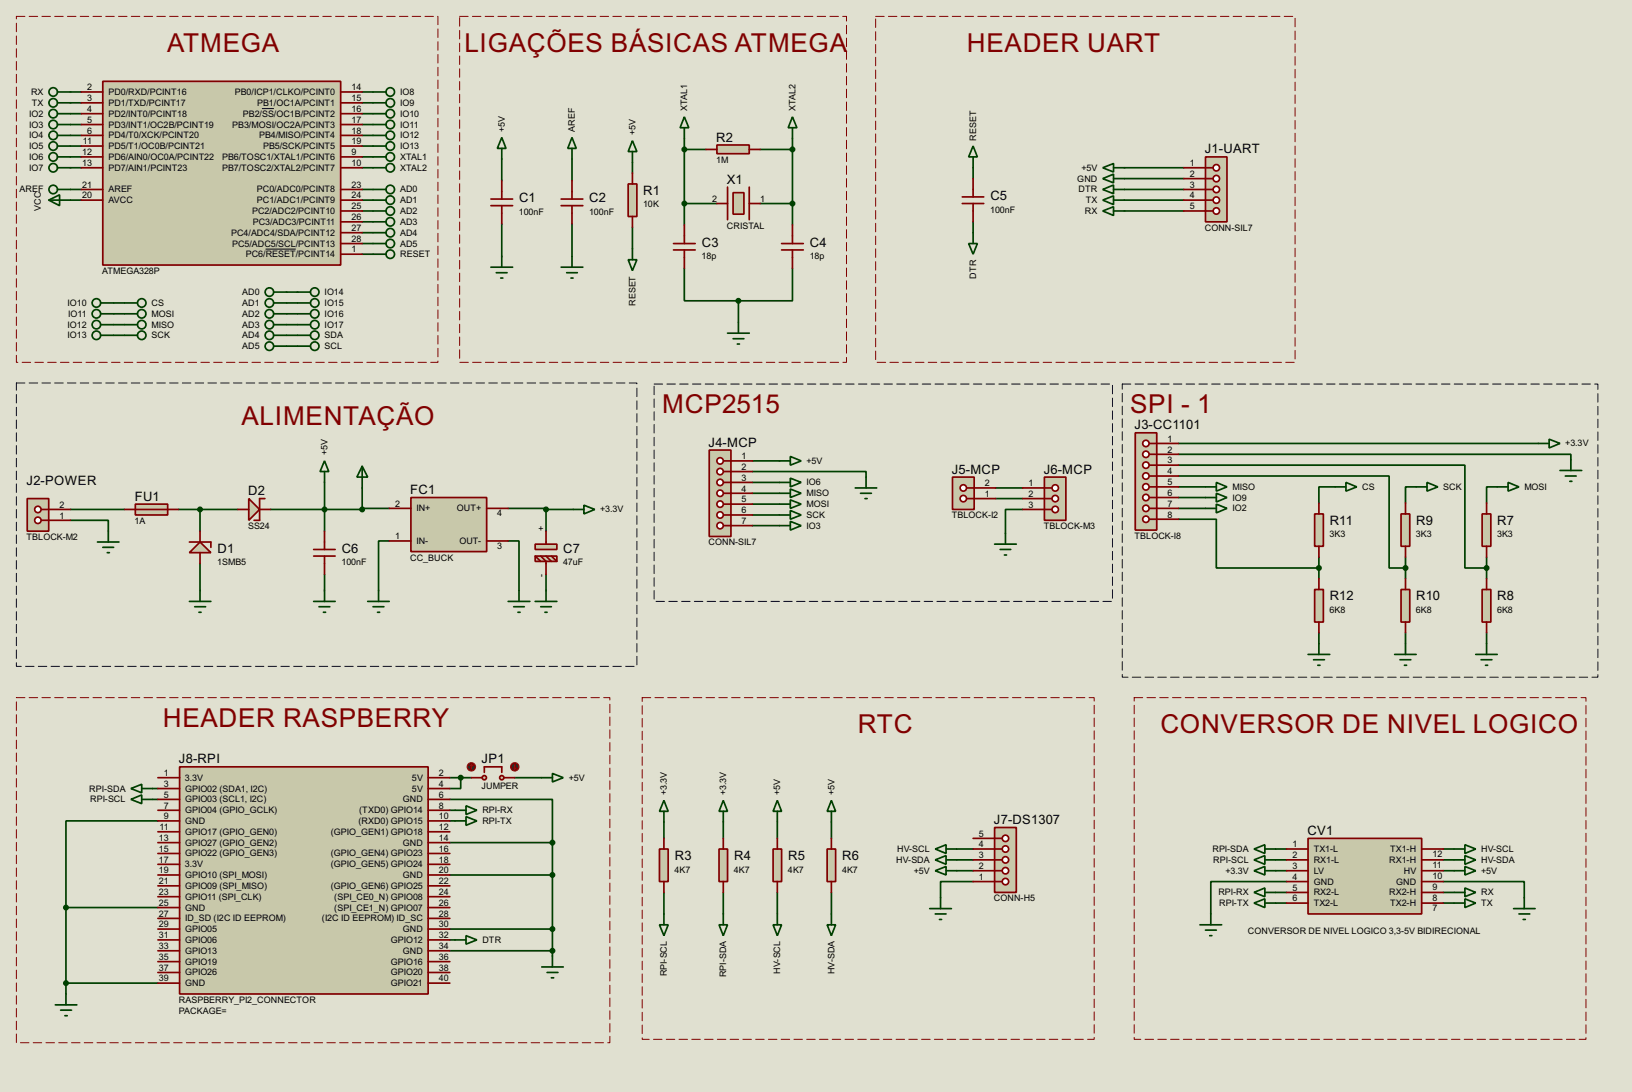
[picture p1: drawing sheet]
<svg xmlns="http://www.w3.org/2000/svg" width="383mm" height="256mm" viewBox="0 0 383 256" stroke-linecap="round" stroke-linejoin="round" font-family="sans-serif">
<path d="M0 0h383.5v256.5h-383.5z" fill="#e0e0d0"/>
<g fill="none" stroke="#004000" stroke-width=".4">
<path d="M16.6 39.4h2.5M16.6 36.9h2.5M16.6 34.3h2.5M16.6 31.8h2.5M16.6 29.3h2.5M16.6 26.7h2.5M16.6 21.6h2.5M16.6 24.2h2.5M85.1 39.4h2.6M85.1 36.9h2.6M85.1 34.3h2.6M85.1 31.8h2.6"/>
<path d="M85.1 29.3h2.6M85.1 26.7h2.6M85.1 21.6h2.6M85.1 24.2h2.6M117.9 37.4v5.1M134.4 37.4v5.1M148.6 38.2v2.5M160.8 32.6v20.3M160.8 35.1h5.1M178.6 35.1h7.6M186.2 32.6v20.3M228.7 39.4v2.6"/>
<path d="M264.2 39.4h14M16.6 47h2.5M16.6 44.5h2.5M85.1 47h2.6M85.1 49.6h2.6M85.1 44.5h2.6M85.1 52.1h2.6M85.1 54.7h2.6M85.1 57.2h2.6M85.1 59.7h2.6M117.9 52.6v7.7M134.4 52.6v7.7"/>
<path d="M148.6 53.4v5.1M160.8 47.8h7.7M178.6 47.8h7.6M228.7 52.1v2.6M264.2 42h14M264.2 47h14M264.2 49.6h14M264.2 44.5h14M26.7 71.2h2.6M26.7 73.7h2.6M26.7 76.3h2.6M26.7 78.8h2.6"/>
<path d="M67.4 71.2h2.5M67.4 73.7h2.5M67.4 76.3h2.5M67.4 78.8h2.5M67.4 68.6h2.5M160.8 63v7.7h12.7M173.5 70.7v5M186.2 63v7.7h-12.7M67.4 81.3h2.5M16.6 119.7h12.7M42 119.7h13.9M47 119.7v5.1"/>
<path d="M63.6 119.7h21.5M76.3 113.3v11.5M85.1 114.6v5.1M91.5 119.4h-6.1v.3h-.3M119.4 119.4h8.9v.3M128.3 119.7v5.1M128.3 119.7h6.4M176.8 110.8h26.7v1.3M176.8 108.3h6.4M176.8 113.3h6.4M176.8 115.9h6.4M176.8 118.4h6.4"/>
<path d="M234 114.6h6.3M234 117.1h6.3M240.3 119.7h-4v5.6M276.9 106.7h92.2v1.3M276.9 109.3h67.3v24.1h5.1M276.9 111.8h49.5v21.6h3.9M276.9 104.2h84.6M276.9 114.4h6.4M276.9 116.9h6.4M276.9 119.4h6.4M313.7 114.4h-3.8v3.8M332.8 114.4h-2.5v3.8"/>
<path d="M351.8 114.4h-2.5v3.8M16.6 122.2h8.9v2.6M47 132.4v6.3M76.3 134.9v3.8M91.5 127.1h-2.5v11.6M119.4 127.1h2.6v11.6M128.3 134.9v3.8M176.8 121h6.4M176.8 123.5h6.4M276.9 122h8.9v11.4h24.1M309.9 130.9v5M330.3 130.9v5"/>
<path d="M349.3 130.9v5M309.9 148.6v2.6M330.3 148.6v2.6M349.3 148.6v2.6M35.9 185.2h1.2M35.9 187.8h1.2M37.1 192.8h-21.6v20.4M105.7 187.8h24.1v10.1M105.7 182.7h5.1M105.7 197.9h24.1M105.7 190.3h1.3M105.7 192.8h1.3"/>
<path d="M108.3 182.7v2.5h-2.6M121 182.7h6.3M129.8 197.9v26.7M156 193.1v3.8M170 193.1v3.8M182.7 193.1v3.8M195.4 193.1v3.8M224.8 199.4h3.9M299.8 199.4h2.5M339.1 199.4h2.6M15.5 213.2v20.3M15.5 213.2h21.6"/>
<path d="M105.7 205.5h24.1M105.7 218.2h24.1M156 209.6v5.1M170 209.6v5.1M182.7 209.6v5.1M195.4 209.6v5.1M224.8 204.5h3.9M224.8 202h3.9M228.7 207.1h-7.7v3.8M299.8 204.5h2.5M299.8 202h2.5M299.8 212.1h2.5"/>
<path d="M299.8 209.6h2.5M302.3 207.1h-17.8v7.6M339.1 207.1h19.1v3.8M339.1 204.5h2.6M339.1 202h2.6M339.1 212.1h2.6M339.1 209.6h2.6M15.5 230.9h21.6M105.7 223.3h24.1M105.7 220.8h1.3"/>
</g>
<path d="M42.2 180.1h58.4v53.4h-58.4z" fill="#c8c8aa" stroke="#800000" stroke-width=".4"/>
<g fill="none" stroke="#800000" stroke-width=".4">
<path d="M37.1 182.7h5.1M37.1 185.2h5.1M37.1 187.8h5.1M37.1 190.3h5.1M37.1 192.8h5.1M37.1 195.4h5.1M37.1 197.9h5.1M100.6 182.7h5.1M100.6 185.2h5.1M100.6 187.8h5.1M100.6 190.3h5.1M100.6 192.8h5.1"/>
<path d="M100.6 195.4h5.1M100.6 197.9h5.1M37.1 200.5h5.1M37.1 203h5.1M37.1 205.5h5.1M37.1 208.1h5.1M37.1 210.6h5.1M37.1 213.2h5.1M37.1 215.7h5.1M37.1 218.2h5.1M100.6 200.5h5.1M100.6 203h5.1"/>
<path d="M100.6 205.5h5.1M100.6 208.1h5.1M100.6 210.6h5.1M100.6 213.2h5.1M100.6 215.7h5.1M100.6 218.2h5.1M37.1 220.8h5.1M37.1 223.3h5.1M37.1 225.9h5.1M37.1 228.4h5.1M37.1 230.9h5.1M100.6 220.8h5.1"/>
<path d="M100.6 223.3h5.1M100.6 225.9h5.1M100.6 228.4h5.1M100.6 230.9h5.1"/>
</g>
<path d="M263.7 90.2h111.8v68.9h-111.8z" fill="none" stroke="#e0e0d0" stroke-width=".23"/>
<path d="M263.7 90.2h111.8v68.9h-111.8z" fill="none" stroke="#000040" stroke-width=".23" stroke-dasharray="2 1"/>
<path d="M266.8 101.7h5v22.8h-5z" fill="#c8c8aa" stroke="#800000" stroke-width=".4"/>
<path d="M270.1 104.2h1.7" fill="none" stroke="#800000" stroke-width=".4"/>
<circle cx="269.2" cy="104.2" r=".75" fill="#feffff" stroke="#800000" stroke-width=".4"/>
<path d="M270.1 106.7h1.7" fill="none" stroke="#800000" stroke-width=".4"/>
<circle cx="269.2" cy="106.7" r=".75" fill="#feffff" stroke="#800000" stroke-width=".4"/>
<path d="M270.1 109.3h1.7" fill="none" stroke="#800000" stroke-width=".4"/>
<circle cx="269.2" cy="109.3" r=".75" fill="#feffff" stroke="#800000" stroke-width=".4"/>
<path d="M270.1 111.8h1.7" fill="none" stroke="#800000" stroke-width=".4"/>
<circle cx="269.2" cy="111.8" r=".75" fill="#feffff" stroke="#800000" stroke-width=".4"/>
<path d="M270.1 114.4h1.7" fill="none" stroke="#800000" stroke-width=".4"/>
<circle cx="269.2" cy="114.4" r=".75" fill="#feffff" stroke="#800000" stroke-width=".4"/>
<path d="M270.1 116.9h1.7" fill="none" stroke="#800000" stroke-width=".4"/>
<circle cx="269.2" cy="116.9" r=".75" fill="#feffff" stroke="#800000" stroke-width=".4"/>
<path d="M270.1 119.4h1.7" fill="none" stroke="#800000" stroke-width=".4"/>
<circle cx="269.2" cy="119.4" r=".75" fill="#feffff" stroke="#800000" stroke-width=".4"/>
<path d="M270.1 122h1.7" fill="none" stroke="#800000" stroke-width=".4"/>
<circle cx="269.2" cy="122" r=".75" fill="#feffff" stroke="#800000" stroke-width=".4"/>
<path d="M271.8 104.2h5.1M271.8 106.7h5.1M271.8 109.3h5.1M271.8 111.8h5.1M271.8 114.4h5.1M271.8 116.9h5.1M271.8 119.4h5.1M271.8 122h5.1" fill="none" stroke="#800000" stroke-width=".4"/>
<g fill="none" stroke="#004000" stroke-width=".4">
<path d="M283.3 114.4h2.5M283.3 116.9h2.5M283.3 119.4h2.5M285.8 113.3l2.5 1.1-2.5 1zM285.8 115.9l2.5 1-2.5 1zM285.8 118.4l2.5 1-2.5 1.1zM313.7 114.4h2.6M316.3 113.3l2.5 1.1-2.5 1zM332.8 114.4h2.5M335.3 113.3l2.6 1.1-2.6 1zM351.8 114.4h2.6M354.4 113.3l2.5 1.1-2.5 1z"/>
<path d="M361.5 104.2h2.5M364 103.2l2.6 1-2.6 1zM366.6 110.5h5.1M367.8 111.8h2.6M368.9 113.1h.5M369.1 108v2.5"/>
</g>
<path d="M205.8 3.9h98.5v81.2h-98.5z" fill="none" stroke="#e0e0d0" stroke-width=".23"/>
<path d="M205.8 3.9h98.5v81.2h-98.5z" fill="none" stroke="#800000" stroke-width=".23" stroke-dasharray="2 1"/>
<path d="M283.3 36.9h5v15.2h-5z" fill="#c8c8aa" stroke="#800000" stroke-width=".4"/>
<path d="M283.3 39.4h1.7" fill="none" stroke="#800000" stroke-width=".4"/>
<circle cx="285.8" cy="39.4" r=".75" fill="#feffff" stroke="#800000" stroke-width=".4"/>
<path d="M283.3 42h1.7" fill="none" stroke="#800000" stroke-width=".4"/>
<circle cx="285.8" cy="42" r=".75" fill="#feffff" stroke="#800000" stroke-width=".4"/>
<path d="M283.3 44.5h1.7" fill="none" stroke="#800000" stroke-width=".4"/>
<circle cx="285.8" cy="44.5" r=".75" fill="#feffff" stroke="#800000" stroke-width=".4"/>
<path d="M283.3 47h1.7" fill="none" stroke="#800000" stroke-width=".4"/>
<circle cx="285.8" cy="47" r=".75" fill="#feffff" stroke="#800000" stroke-width=".4"/>
<path d="M283.3 49.6h1.7" fill="none" stroke="#800000" stroke-width=".4"/>
<circle cx="285.8" cy="49.6" r=".75" fill="#feffff" stroke="#800000" stroke-width=".4"/>
<path d="M278.2 39.4h5.1M226.1 47.8h5.1M226.1 46.3h5.1M228.7 42v4.3M228.7 47.8v4.3M278.2 42h5.1M278.2 44.5h5.1M278.2 47h5.1M278.2 49.6h5.1" fill="none" stroke="#800000" stroke-width=".4"/>
<path d="M228.7 34.3l1 2.6h-2.1zM228.7 36.9v2.5M259.1 39.4l2.6-1v2zM261.7 39.4h2.5M259.1 42l2.6-1.1v2.1zM259.1 47l2.6-1v2.1zM259.1 49.6l2.6-1v2zM261.7 42h2.5M261.7 47h2.5M261.7 49.6h2.5" fill="none" stroke="#004000" stroke-width=".4"/>
<path d="M24.2 19.1h55.9v43.2h-55.9z" fill="#c8c8aa" stroke="#800000" stroke-width=".4"/>
<g fill="none" stroke="#800000" stroke-width=".4">
<path d="M19.1 21.6h5.1M19.1 24.2h5.1M19.1 29.3h5.1M19.1 26.7h5.1M19.1 36.9h5.1M19.1 34.3h5.1M19.1 31.8h5.1M19.1 39.4h5.1M80.1 21.6h5M80.1 24.2h5M80.1 29.3h5M80.1 26.7h5"/>
<path d="M80.1 36.9h5M80.1 34.3h5M80.1 31.8h5M80.1 39.4h5M19.1 47h5.1M19.1 44.5h5.1M80.1 59.7h5M80.1 57.2h5M80.1 54.7h5M80.1 52.1h5M80.1 49.6h5M80.1 47h5"/>
<path d="M80.1 44.5h5"/>
</g>
<path d="M61.6 25.5h2.8M62.4 58.5h7.1" fill="none" stroke="#000" stroke-width=".23"/>
<g fill="none" stroke="#004000" stroke-width=".4">
<path d="M13.5 39.4h3.1M13.5 36.9h3.1M13.5 34.3h3.1M13.5 31.8h3.1M13.5 29.3h3.1M13.5 26.7h3.1M87.7 34.3h3M87.7 31.8h3M87.7 29.3h3M87.7 26.7h3M87.7 21.6h3M87.7 24.2h3"/>
<path d="M11.5 47l2.5-1.2v2.5zM11.5 47h5.1M13.5 44.5h3.1M87.7 44.5h3M87.7 47h3M87.7 49.6h3M87.7 52.1h3M87.7 54.7h3M87.7 57.2h3M87.7 59.7h3M23.7 71.2h3M23.7 73.7h3"/>
<path d="M23.7 76.3h3M23.7 78.8h3M29.3 71.2h3M29.3 73.7h3M29.3 76.3h3M29.3 78.8h3M64.3 71.2h3.1M64.3 73.7h3.1M64.3 76.3h3.1M64.3 78.8h3.1M64.3 68.6h3.1M69.9 71.2h3.1"/>
<path d="M69.9 73.7h3.1M69.9 76.3h3.1M69.9 78.8h3.1M69.9 68.6h3.1M64.3 81.3h3.1M69.9 81.3h3.1"/>
<circle cx="12.5" cy="31.8" r="1"/>
<circle cx="12.5" cy="29.3" r="1"/>
<circle cx="12.5" cy="26.7" r="1"/>
<circle cx="12.5" cy="39.4" r="1"/>
<circle cx="12.5" cy="36.9" r="1"/>
<circle cx="12.5" cy="34.3" r="1"/>
<circle cx="91.7" cy="29.3" r="1"/>
<circle cx="91.7" cy="31.8" r="1"/>
<circle cx="91.7" cy="34.3" r="1"/>
<circle cx="91.7" cy="26.7" r="1"/>
<circle cx="91.7" cy="21.6" r="1"/>
<circle cx="91.7" cy="24.2" r="1"/>
<circle cx="12.5" cy="44.5" r="1"/>
<circle cx="91.7" cy="44.5" r="1"/>
<circle cx="91.7" cy="47" r="1"/>
<circle cx="91.7" cy="49.6" r="1"/>
<circle cx="91.7" cy="52.1" r="1"/>
<circle cx="91.7" cy="54.7" r="1"/>
<circle cx="91.7" cy="57.2" r="1"/>
<circle cx="91.7" cy="59.7" r="1"/>
<circle cx="22.6" cy="78.8" r="1"/>
<circle cx="22.6" cy="71.2" r="1"/>
<circle cx="22.6" cy="73.7" r="1"/>
<circle cx="22.6" cy="76.3" r="1"/>
<circle cx="33.3" cy="73.7" r="1"/>
<circle cx="33.3" cy="78.8" r="1"/>
<circle cx="33.3" cy="76.3" r="1"/>
<circle cx="33.3" cy="71.2" r="1"/>
<circle cx="63.3" cy="78.8" r="1"/>
<circle cx="63.3" cy="71.2" r="1"/>
<circle cx="63.3" cy="73.7" r="1"/>
<circle cx="63.3" cy="76.3" r="1"/>
<circle cx="63.3" cy="68.6" r="1"/>
<circle cx="73.9" cy="78.8" r="1"/>
<circle cx="73.9" cy="76.3" r="1"/>
<circle cx="73.9" cy="68.6" r="1"/>
<circle cx="73.9" cy="71.2" r="1"/>
<circle cx="73.9" cy="73.7" r="1"/>
<circle cx="63.3" cy="81.3" r="1"/>
<circle cx="73.9" cy="81.3" r="1"/>
</g>
<path d="M3.9 3.9h99v81.2h-99z" fill="none" stroke="#e0e0d0" stroke-width=".23"/>
<path d="M3.9 3.9h99v81.2h-99z" fill="none" stroke="#800000" stroke-width=".23" stroke-dasharray="2 1"/>
<path d="M147.6 43.2h2.1v7.7h-2.1z" fill="#c8c8aa" stroke="#800000" stroke-width=".4"/>
<g fill="none" stroke="#800000" stroke-width=".4">
<path d="M115.4 46.8h5.1M115.4 48.3h5.1M117.9 42.5v4.3M117.9 48.3v4.3M148.6 40.7v2.5M148.6 50.9v2.5M158.3 58.7h5.1M158.3 57.2h5.1M160.8 52.9v4.3M160.8 58.7v4.3M171 44v7.6M176.1 44v7.6"/>
<path d="M183.7 58.7h5.1M183.7 57.2h5.1M186.2 52.9v4.3M186.2 58.7v4.3"/>
</g>
<path d="M117.9 32.3l1 2.6h-2zM117.9 34.9v2.5M148.6 33.1l1.1 2.5h-2.1zM148.6 35.6v2.6M148.6 58.5v2.5M115.4 62.8h5.1M116.6 64.1h2.6M117.7 65.3h.5M117.9 60.3v2.5M147.6 61h2.1l-1.1 2.6z" fill="none" stroke="#004000" stroke-width=".4"/>
<path d="M172.3 45.3h2.5v5h-2.5z" fill="#c8c8aa" stroke="#800000" stroke-width=".4"/>
<path d="M168.5 47.8h2.5M176.1 47.8h2.5" fill="none" stroke="#800000" stroke-width=".4"/>
<path d="M160.8 27.5l1.1 2.5h-2.1zM160.8 30v2.6M186.2 27.5l1.1 2.5h-2.1zM186.2 30v2.6M171 78.3h5.1M172.3 79.6h2.5M173.5 75.7v2.6M173.3 80.8h.5" fill="none" stroke="#004000" stroke-width=".4"/>
<g fill="#004000" stroke="#004000" stroke-width=".4">
<circle cx="173.5" cy="70.7" r=".5"/>
<circle cx="186.2" cy="47.8" r=".5"/>
<circle cx="160.8" cy="47.8" r=".5"/>
</g>
<path d="M168.5 34.1h7.6v2h-7.6z" fill="#c8c8aa" stroke="#800000" stroke-width=".4"/>
<path d="M165.9 35.1h2.6M176.1 35.1h2.5M131.9 46.8h5.1M131.9 48.3h5.1M134.4 42.5v4.3M134.4 48.3v4.3M113.8 181.4v-1.3h4.1v1.3" fill="none" stroke="#800000" stroke-width=".4"/>
<g fill="#004000" stroke="#004000" stroke-width=".4">
<circle cx="160.8" cy="35.1" r=".5"/>
<circle cx="186.2" cy="35.1" r=".5"/>
</g>
<g fill="none" stroke="#004000" stroke-width=".4">
<path d="M13.5 21.6h3.1M13.5 24.2h3.1M87.7 36.9h3M87.7 39.4h3M134.4 32.3l1 2.6h-2zM134.4 34.9v2.5M131.9 62.8h5.1M133.2 64.1h2.5M134.2 65.3h.5M134.4 60.3v2.5"/>
<circle cx="12.5" cy="21.6" r="1"/>
<circle cx="12.5" cy="24.2" r="1"/>
<circle cx="91.7" cy="36.9" r="1"/>
<circle cx="91.7" cy="39.4" r="1"/>
</g>
<path d="M108 3.9h90.9v81.2h-90.9zM3.9 163.9h139.4v81h-139.4z" fill="none" stroke="#e0e0d0" stroke-width=".23"/>
<path d="M108 3.9h90.9v81.2h-90.9zM3.9 163.9h139.4v81h-139.4z" fill="none" stroke="#800000" stroke-width=".23" stroke-dasharray="2 1"/>
<g fill="#c8c8aa" stroke="#800000" stroke-width=".4">
<circle cx="113.8" cy="182.7" r=".5"/>
<circle cx="117.9" cy="182.7" r=".5"/>
</g>
<path d="M110.8 182.7h2.5M118.4 182.7h2.6" fill="none" stroke="#800000" stroke-width=".4"/>
<circle cx="110.7" cy="180.1" r="1" fill="#400000" stroke="#f00" stroke-width=".23"/>
<path d="M110.8 179.6l-.3 .3M110.8 179.6l.3 .3M110.8 179.6v1" fill="none" stroke="#f00" stroke-width=".23"/>
<circle cx="120.9" cy="180.1" r="1" fill="#400000" stroke="#f00" stroke-width=".23"/>
<path d="M121 179.6v1M120.7 180.4l.3 .2M121.2 180.4l-.2 .2" fill="none" stroke="#f00" stroke-width=".23"/>
<circle cx="108.2" cy="182.7" r=".5" fill="#004000" stroke="#004000" stroke-width=".4"/>
<path d="M127.3 182.7h2.5M129.8 181.7l2.6 1-2.6 1z" fill="none" stroke="#004000" stroke-width=".4"/>
<path d="M233.7 194.4h5.1v15.2h-5.1z" fill="#c8c8aa" stroke="#800000" stroke-width=".4"/>
<path d="M233.7 207.1h1.8" fill="none" stroke="#800000" stroke-width=".4"/>
<circle cx="236.2" cy="204.5" r=".75" fill="#feffff" stroke="#800000" stroke-width=".4"/>
<path d="M233.7 204.5h1.8" fill="none" stroke="#800000" stroke-width=".4"/>
<circle cx="236.2" cy="202" r=".75" fill="#feffff" stroke="#800000" stroke-width=".4"/>
<path d="M233.7 202h1.8" fill="none" stroke="#800000" stroke-width=".4"/>
<circle cx="236.2" cy="199.4" r=".75" fill="#feffff" stroke="#800000" stroke-width=".4"/>
<path d="M233.7 199.4h1.8" fill="none" stroke="#800000" stroke-width=".4"/>
<circle cx="236.2" cy="196.9" r=".75" fill="#feffff" stroke="#800000" stroke-width=".4"/>
<path d="M233.7 196.9h1.8" fill="none" stroke="#800000" stroke-width=".4"/>
<circle cx="236.2" cy="207.1" r=".75" fill="#feffff" stroke="#800000" stroke-width=".4"/>
<path d="M228.7 199.4h5M228.7 196.9h5M228.7 207.1h5M228.7 204.5h5M228.7 202h5" fill="none" stroke="#800000" stroke-width=".4"/>
<path d="M218.5 213.4h5.1M219.8 204.5l2.5-1v2zM219.8 214.7h2.5M220.8 216h.5M221 210.9v2.5M222.3 204.5h2.5" fill="none" stroke="#004000" stroke-width=".4"/>
<path d="M307.4 196.9h26.7v17.8h-26.7z" fill="#c8c8aa" stroke="#800000" stroke-width=".4"/>
<path d="M302.3 199.4h5.1M334.1 199.4h5M302.3 202h5.1M302.3 204.5h5.1M302.3 207.1h5.1M302.3 209.6h5.1M302.3 212.1h5.1M334.1 202h5M334.1 204.5h5M334.1 207.1h5M334.1 209.6h5M334.1 212.1h5" fill="none" stroke="#800000" stroke-width=".4"/>
<g fill="none" stroke="#004000" stroke-width=".4">
<path d="M227.6 57.2h2.1l-1 2.5zM228.7 54.7v2.5M259.1 44.5l2.6-1v2zM261.7 44.5h2.5M219.8 199.4l2.5-1v2.1zM222.3 199.4h2.5M294.7 199.4l2.5-1v2.1zM297.2 199.4h2.6M341.7 199.4h2.5M344.2 198.4l2.6 1-2.6 1.1zM109.5 219.8l2.6 1-2.6 1zM219.8 202l2.5-1v2z"/>
<path d="M222.3 202h2.5M282 217.2h5.1M283.3 218.5h2.5M284.3 219.8h.5M284.5 214.7v2.5M294.7 202l2.5-1v2zM294.7 204.5l2.5-1v2zM297.2 204.5h2.6M297.2 202h2.6M341.7 204.5h2.5M341.7 202h2.5M344.2 203.5l2.6 1-2.6 1z"/>
<path d="M344.2 201l2.6 1-2.6 1zM355.7 213.4h5M356.9 214.7h2.6M357.9 216h.5M358.2 210.9v2.5M13 236h5.1M14.3 237.3h2.5M15.3 238.6h.5M15.5 233.5v2.5M107 220.8h2.5M127.3 227.1h5.1M128.6 228.4h2.5"/>
<path d="M129.6 229.7h.5M129.8 224.6v2.5"/>
</g>
<path d="M150.9 163.9h106.2v80.2h-106.2z" fill="none" stroke="#e0e0d0" stroke-width=".23"/>
<path d="M150.9 163.9h106.2v80.2h-106.2z" fill="none" stroke="#800000" stroke-width=".23" stroke-dasharray="2 1"/>
<g fill="#004000" stroke="#004000" stroke-width=".4">
<circle cx="129.8" cy="205.5" r=".5"/>
<circle cx="129.8" cy="223.3" r=".5"/>
<circle cx="129.8" cy="197.9" r=".5"/>
<circle cx="15.5" cy="230.9" r=".5"/>
</g>
<path d="M155 199.4h2v7.7h-2z" fill="#c8c8aa" stroke="#800000" stroke-width=".4"/>
<path d="M156 196.9v2.5M156 207.1v2.5" fill="none" stroke="#800000" stroke-width=".4"/>
<path d="M169 199.4h2v7.7h-2z" fill="#c8c8aa" stroke="#800000" stroke-width=".4"/>
<path d="M170 196.9v2.5M170 207.1v2.5" fill="none" stroke="#800000" stroke-width=".4"/>
<path d="M181.7 199.4h2v7.7h-2z" fill="#c8c8aa" stroke="#800000" stroke-width=".4"/>
<path d="M182.7 196.9v2.5M182.7 207.1v2.5" fill="none" stroke="#800000" stroke-width=".4"/>
<path d="M194.4 199.4h2v7.7h-2z" fill="#c8c8aa" stroke="#800000" stroke-width=".4"/>
<path d="M195.4 196.9v2.5M195.4 207.1v2.5" fill="none" stroke="#800000" stroke-width=".4"/>
<g fill="none" stroke="#004000" stroke-width=".4">
<path d="M22.9 127.3h5.1M24.2 128.6h2.5M25.2 129.8h.5M25.5 124.8v2.5M30.8 185.2l2.5-1v2zM30.8 187.8l2.5-1.1v2.1zM33.3 185.2h2.6M33.3 187.8h2.6M107 190.3h2.5M107 192.8h2.5M109.5 189.3l2.6 1-2.6 1zM109.5 191.8l2.6 1-2.6 1.1z"/>
<path d="M156 188l1 2.6h-2zM156 190.6v2.5M170 188l1 2.6h-2zM170 190.6v2.5M182.7 188l1 2.6h-2zM182.7 190.6v2.5M195.4 188l1 2.6h-2zM195.4 190.6v2.5M155 217.2h2l-1 2.6zM156 214.7v2.5M169 217.2h2l-1 2.6zM170 214.7v2.5"/>
<path d="M181.7 217.2h2l-1 2.6zM182.7 214.7v2.5M194.4 217.2h2l-1 2.6zM195.4 214.7v2.5"/>
</g>
<path d="M3.9 90h145.8v66.5h-145.8z" fill="none" stroke="#e0e0d0" stroke-width=".23"/>
<path d="M3.9 90h145.8v66.5h-145.8z" fill="none" stroke="#000040" stroke-width=".23" stroke-dasharray="2 1"/>
<path d="M6.4 117.1h5.1v7.7h-5.1z" fill="#c8c8aa" stroke="#800000" stroke-width=".4"/>
<path d="M9.7 122.2h1.8" fill="none" stroke="#800000" stroke-width=".4"/>
<circle cx="8.9" cy="122.2" r=".75" fill="#feffff" stroke="#800000" stroke-width=".4"/>
<path d="M9.7 119.7h1.8" fill="none" stroke="#800000" stroke-width=".4"/>
<circle cx="8.9" cy="119.7" r=".75" fill="#feffff" stroke="#800000" stroke-width=".4"/>
<path d="M11.5 119.7h5.1M11.5 122.2h5.1M73.7 130.6h5.1M73.7 129.1h5.1M76.3 124.8v4.3M76.3 130.6v4.3" fill="none" stroke="#800000" stroke-width=".4"/>
<path d="M76.3 108.3l1 2.5h-2.1zM76.3 110.8v2.5M85.1 109.5l1.3 2.6h-2.5zM85.1 109.5v5.1M134.7 119.7h2.5M137.2 118.7l2.6 1-2.6 1zM89 138.7v2.6M86.4 141.3h5.1M87.7 142.5h2.5M88.7 143.8h.5" fill="none" stroke="#004000" stroke-width=".4"/>
<circle cx="47" cy="119.7" r=".5" fill="#004000" stroke="#004000" stroke-width=".4"/>
<g fill="#c8c8aa" stroke="#800000" stroke-width=".4">
<path d="M125.8 127.8h5.1v1.3h-5.1z"/>
<path d="M125.8 130.6h5.1v1.3h-5.1z"/>
</g>
<path d="M125.8 130.6l1.3 1.3M127.1 130.6l1.2 1.3v3M128.3 124.8v3M128.3 130.6l1.3 1.3M129.6 130.6l1.3 1.3" fill="none" stroke="#800000" stroke-width=".4"/>
<path d="M76.3 138.7v2.6M128.3 138.7v2.6M73.7 141.3h5.1M75 142.5h2.5M76 143.8h.5M125.8 141.3h5.1M127.1 142.5h2.5M128.1 143.8h.5" fill="none" stroke="#004000" stroke-width=".4"/>
<circle cx="128.3" cy="119.7" r=".5" fill="#004000" stroke="#004000" stroke-width=".4"/>
<path d="M47 127.3l2.6 2.5h-5.1z" fill="#c8c8aa" stroke="#800000" stroke-width=".4"/>
<path d="M44.5 127.3h5.1v1.3M47 124.8v2.5M47 129.8v2.6" fill="none" stroke="#800000" stroke-width=".4"/>
<path d="M47 138.7v2.6M44.5 141.3h5.1M45.8 142.5h2.5M46.8 143.8h.5" fill="none" stroke="#004000" stroke-width=".4"/>
<path d="M31.8 118.4h7.6v2.6h-7.6z" fill-rule="evenodd" fill="#c8c8aa" stroke="#800000" stroke-width=".4"/>
<path d="M29.3 119.7h12.7" fill="none" stroke="#800000" stroke-width=".4"/>
<path d="M58.5 117.1l2.5 2.6-2.5 2.5z" fill="#c8c8aa" stroke="#800000" stroke-width=".4"/>
<path d="M55.9 119.7h2.6M61 119.7h2.6M62.3 117.1h-1.3v5.1h-1.3" fill="none" stroke="#800000" stroke-width=".4"/>
<g fill="#004000" stroke="#004000" stroke-width=".4">
<circle cx="15.5" cy="213.2" r=".5"/>
<circle cx="129.8" cy="218.2" r=".5"/>
</g>
<path d="M153.7 90.2h107.7v51.1h-107.7z" fill="none" stroke="#e0e0d0" stroke-width=".23"/>
<path d="M153.7 90.2h107.7v51.1h-107.7z" fill="none" stroke="#000040" stroke-width=".23" stroke-dasharray="2 1"/>
<g fill="none" stroke="#004000" stroke-width=".4">
<path d="M183.2 108.3h2.5M183.2 118.4h2.5M183.2 115.9h2.5M183.2 113.3h2.5M185.7 107.2l2.6 1.1-2.6 1zM185.7 117.4l2.6 1-2.6 1zM185.7 119.9l2.6 1.1-2.6 1zM185.7 114.9l2.6 1-2.6 1zM185.7 112.3l2.6 1-2.6 1.1zM201 114.6h5M202.2 115.9h2.6M203.3 117.1h.5"/>
<path d="M203.5 112.1v2.5M183.2 121h2.5M183.2 123.5h2.5M185.7 122.5l2.6 1-2.6 1z"/>
</g>
<path d="M166.7 105.7h5.1v20.3h-5.1z" fill="#c8c8aa" stroke="#800000" stroke-width=".4"/>
<path d="M170 108.3h1.8" fill="none" stroke="#800000" stroke-width=".4"/>
<circle cx="169.2" cy="108.3" r=".75" fill="#feffff" stroke="#800000" stroke-width=".4"/>
<path d="M170 110.8h1.8" fill="none" stroke="#800000" stroke-width=".4"/>
<circle cx="169.2" cy="110.8" r=".75" fill="#feffff" stroke="#800000" stroke-width=".4"/>
<path d="M170 113.3h1.8" fill="none" stroke="#800000" stroke-width=".4"/>
<circle cx="169.2" cy="113.3" r=".75" fill="#feffff" stroke="#800000" stroke-width=".4"/>
<path d="M170 115.9h1.8" fill="none" stroke="#800000" stroke-width=".4"/>
<circle cx="169.2" cy="115.9" r=".75" fill="#feffff" stroke="#800000" stroke-width=".4"/>
<path d="M170 118.4h1.8" fill="none" stroke="#800000" stroke-width=".4"/>
<circle cx="169.2" cy="118.4" r=".75" fill="#feffff" stroke="#800000" stroke-width=".4"/>
<path d="M170 121h1.8" fill="none" stroke="#800000" stroke-width=".4"/>
<circle cx="169.2" cy="121" r=".75" fill="#feffff" stroke="#800000" stroke-width=".4"/>
<path d="M170 123.5h1.8" fill="none" stroke="#800000" stroke-width=".4"/>
<circle cx="169.2" cy="123.5" r=".75" fill="#feffff" stroke="#800000" stroke-width=".4"/>
<path d="M171.8 108.3h5M171.8 110.8h5M171.8 113.3h5M171.8 115.9h5M171.8 118.4h5M171.8 121h5M171.8 123.5h5" fill="none" stroke="#800000" stroke-width=".4"/>
<path d="M223.8 112.1h5.1v7.6h-5.1z" fill="#c8c8aa" stroke="#800000" stroke-width=".4"/>
<path d="M227.1 117.1h1.8" fill="none" stroke="#800000" stroke-width=".4"/>
<circle cx="226.3" cy="117.1" r=".75" fill="#feffff" stroke="#800000" stroke-width=".4"/>
<path d="M227.1 114.6h1.8" fill="none" stroke="#800000" stroke-width=".4"/>
<circle cx="226.3" cy="114.6" r=".75" fill="#feffff" stroke="#800000" stroke-width=".4"/>
<path d="M228.9 117.1h5.1M228.9 114.6h5.1" fill="none" stroke="#800000" stroke-width=".4"/>
<path d="M245.4 112.1h5.1v10.1h-5.1z" fill="#c8c8aa" stroke="#800000" stroke-width=".4"/>
<path d="M245.4 114.6h1.8" fill="none" stroke="#800000" stroke-width=".4"/>
<circle cx="247.9" cy="114.6" r=".75" fill="#feffff" stroke="#800000" stroke-width=".4"/>
<path d="M245.4 117.1h1.8" fill="none" stroke="#800000" stroke-width=".4"/>
<circle cx="247.9" cy="117.1" r=".75" fill="#feffff" stroke="#800000" stroke-width=".4"/>
<path d="M245.4 119.7h1.8" fill="none" stroke="#800000" stroke-width=".4"/>
<circle cx="247.9" cy="119.7" r=".75" fill="#feffff" stroke="#800000" stroke-width=".4"/>
<path d="M240.3 114.6h5.1M240.3 117.1h5.1M240.3 119.7h5.1" fill="none" stroke="#800000" stroke-width=".4"/>
<circle cx="76.2" cy="119.7" r=".5" fill="#004000" stroke="#004000" stroke-width=".4"/>
<path d="M233.7 127.8h5.1M235 129.1h2.5M236 130.4h.5M236.3 125.3v2.5" fill="none" stroke="#004000" stroke-width=".4"/>
<path d="M348.3 120.7h2v7.6h-2z" fill="#c8c8aa" stroke="#800000" stroke-width=".4"/>
<path d="M349.3 118.2v2.5M349.3 128.3v2.6" fill="none" stroke="#800000" stroke-width=".4"/>
<path d="M348.3 138.5h2v7.6h-2z" fill="#c8c8aa" stroke="#800000" stroke-width=".4"/>
<path d="M349.3 135.9v2.6M349.3 146.1v2.5" fill="none" stroke="#800000" stroke-width=".4"/>
<path d="M346.8 153.7h5M348 155h2.6M349.1 156.3h.5M349.3 151.2v2.5" fill="none" stroke="#004000" stroke-width=".4"/>
<circle cx="349.3" cy="133.4" r=".5" fill="#004000" stroke="#004000" stroke-width=".4"/>
<path d="M329.2 120.7h2.1v7.6h-2.1z" fill="#c8c8aa" stroke="#800000" stroke-width=".4"/>
<path d="M330.3 118.2v2.5M330.3 128.3v2.6" fill="none" stroke="#800000" stroke-width=".4"/>
<path d="M329.2 138.5h2.1v7.6h-2.1z" fill="#c8c8aa" stroke="#800000" stroke-width=".4"/>
<path d="M330.3 135.9v2.6M330.3 146.1v2.5" fill="none" stroke="#800000" stroke-width=".4"/>
<path d="M327.7 153.7h5.1M329 155h2.5M330 156.3h.5M330.3 151.2v2.5" fill="none" stroke="#004000" stroke-width=".4"/>
<circle cx="330.2" cy="133.4" r=".5" fill="#004000" stroke="#004000" stroke-width=".4"/>
<path d="M308.9 120.7h2.1v7.6h-2.1z" fill="#c8c8aa" stroke="#800000" stroke-width=".4"/>
<path d="M309.9 118.2v2.5M309.9 128.3v2.6" fill="none" stroke="#800000" stroke-width=".4"/>
<path d="M308.9 138.5h2.1v7.6h-2.1z" fill="#c8c8aa" stroke="#800000" stroke-width=".4"/>
<path d="M309.9 135.9v2.6M309.9 146.1v2.5" fill="none" stroke="#800000" stroke-width=".4"/>
<path d="M307.4 153.7h5.1M308.7 155h2.5M309.7 156.3h.5M309.9 151.2v2.5M294.7 212.1l2.5-1v2.1zM294.7 209.6l2.5-1v2zM297.2 212.1h2.6M297.2 209.6h2.6M341.7 212.1h2.5M341.7 209.6h2.5M344.2 211.1l2.6 1-2.6 1.1zM344.2 208.6l2.6 1-2.6 1z" fill="none" stroke="#004000" stroke-width=".4"/>
<g fill="#004000" stroke="#004000" stroke-width=".4">
<circle cx="309.9" cy="133.4" r=".5"/>
<circle cx="85.1" cy="119.7" r=".5"/>
</g>
<path d="M266.5 163.9h106.2v80.2h-106.2z" fill="none" stroke="#e0e0d0" stroke-width=".23"/>
<path d="M266.5 163.9h106.2v80.2h-106.2z" fill="none" stroke="#800000" stroke-width=".23" stroke-dasharray="2 1"/>
<path d="M96.6 116.9h17.8v12.7h-17.8z" fill="#c8c8aa" stroke="#800000" stroke-width=".4"/>
<path d="M91.5 119.4h5.1M114.4 119.4h5M91.5 127.1h5.1M114.4 127.1h5" fill="none" stroke="#800000" stroke-width=".4"/>
<path d="M122 138.7v2.6M119.4 141.3h5.1M120.7 142.5h2.5M121.7 143.8h.5" fill="none" stroke="#004000" stroke-width=".4"/>
<g font-size="6.9" fill="#800000">
<text x="39.3" y="12.1">ATMEGA</text>
<text x="109.1" y="12.1">LIGAÇÕES BÁSICAS ATMEGA</text>
<text x="227.2" y="12.1">HEADER UART</text>
<text x="56.8" y="99.8">ALIMENTAÇÃO</text>
<text x="155.6" y="97">MCP2515</text>
<text x="265.6" y="97">SPI - 1</text>
<text x="38.3" y="170.7">HEADER RASPBERRY</text>
<text x="201.6" y="172.2">RTC</text>
<text x="272.7" y="172.2">CONVERSOR DE NIVEL LOGICO</text>
</g>
<g font-size="3.4">
<text x="168.3" y="33.2">R2</text>
<text x="283.1" y="36">J1-UART</text>
<text x="122" y="47.6">C1</text>
<text x="138.5" y="47.6">C2</text>
<text x="151.2" y="45.8">R1</text>
<text x="170.8" y="43.1">X1</text>
<text x="232.7" y="47.1">C5</text>
<text x="164.9" y="57.9">C3</text>
<text x="190.3" y="57.9">C4</text>
<text x="266.6" y="100.9">J3-CC1101</text>
<text x="166.5" y="104.9">J4-MCP</text>
<text x="6.3" y="113.8">J2-POWER</text>
<text x="223.7" y="111.3">J5-MCP</text>
<text x="245.3" y="111.3">J6-MCP</text>
<text x="31.7" y="117.6">FU1</text>
<text x="58.3" y="116.3">D2</text>
<text x="96.4" y="116.1">FC1</text>
<text x="312.5" y="123.3">R11</text>
<text x="332.8" y="123.3">R9</text>
<text x="351.8" y="123.3">R7</text>
<text x="51.1" y="129.9">D1</text>
<text x="80.3" y="129.9">C6</text>
<text x="132.4" y="129.9">C7</text>
<text x="312.5" y="141">R12</text>
<text x="332.8" y="141">R10</text>
<text x="351.8" y="141">R8</text>
<text x="42.1" y="179.3">J8-RPI</text>
<text x="113.2" y="179.3">JP1</text>
<text x="233.6" y="193.6">J7-DS1307</text>
<text x="307.2" y="196.1">CV1</text>
<text x="158.6" y="202">R3</text>
<text x="172.5" y="202">R4</text>
<text x="185.2" y="202">R5</text>
<text x="197.9" y="202">R6</text>
</g>
<g font-size="2.4">
<text x="7.3" y="22.3">RX</text>
<text x="20.5" y="23.7">3</text>
<text x="20.5" y="21.2">2</text>
<text x="25.5" y="22.3">PD0/RXD/PCINT16</text>
<text x="55.2" y="22.3">PB0/ICP1/CLKO/PCINT0</text>
<text x="82.6" y="21.2">14</text>
<text x="82.6" y="23.7">15</text>
<text x="94" y="22.3">IO8</text>
<text x="6.9" y="30">IO3</text>
<text x="6.9" y="27.4">IO2</text>
<text x="7.5" y="24.8">TX</text>
<text x="20.5" y="28.9">5</text>
<text x="20.5" y="26.3">4</text>
<text x="25.5" y="30">PD3/INT1/OC2B/PCINT19</text>
<text x="25.5" y="27.4">PD2/INT0/PCINT18</text>
<text x="25.5" y="24.8">PD1/TXD/PCINT17</text>
<text x="54.6" y="30">PB3/MOSI/OC2A/PCINT3</text>
<text x="57.1" y="27.4">PB2/SS/OC1B/PCINT2</text>
<text x="60.4" y="24.8">PB1/OC1A/PCINT1</text>
<text x="82.6" y="28.9">17</text>
<text x="82.6" y="26.3">16</text>
<text x="94" y="24.8">IO9</text>
<text x="94" y="27.4">IO10</text>
<text x="94" y="30">IO11</text>
<text x="161.5" y="26.2" transform="rotate(-90 161.5 26.2)">XTAL1</text>
<text x="186.9" y="26.2" transform="rotate(-90 186.9 26.2)">XTAL2</text>
<text x="6.9" y="35">IO5</text>
<text x="6.9" y="32.5">IO4</text>
<text x="19.5" y="33.9">11</text>
<text x="20.5" y="31.4">6</text>
<text x="25.5" y="35">PD5/T1/OC0B/PCINT21</text>
<text x="25.5" y="32.5">PD4/T0/XCK/PCINT20</text>
<text x="60.9" y="32.5">PB4/MISO/PCINT4</text>
<text x="61.8" y="35">PB5/SCK/PCINT5</text>
<text x="82.6" y="31.4">18</text>
<text x="82.6" y="33.9">19</text>
<text x="94" y="32.5">IO12</text>
<text x="94" y="35">IO13</text>
<text x="118.6" y="31" transform="rotate(-90 118.6 31)">+5V</text>
<text x="135.1" y="31" transform="rotate(-90 135.1 31)">AREF</text>
<text x="149.3" y="31.8" transform="rotate(-90 149.3 31.8)">+5V</text>
<text x="229.4" y="33" transform="rotate(-90 229.4 33)">RESET</text>
<text x="6.9" y="40.1">IO7</text>
<text x="6.9" y="37.5">IO6</text>
<text x="19.3" y="36.4">12</text>
<text x="19.3" y="39">13</text>
<text x="25.5" y="37.5">PD6/AIN0/OC0A/PCINT22</text>
<text x="25.5" y="40.1">PD7/AIN1/PCINT23</text>
<text x="52.2" y="40.1">PB7/TOSC2/XTAL2/PCINT7</text>
<text x="52.2" y="37.5">PB6/TOSC1/XTAL1/PCINT6</text>
<text x="82.6" y="39">10</text>
<text x="82.6" y="36.4">9</text>
<text x="94" y="37.5">XTAL1</text>
<text x="94" y="40.1">XTAL2</text>
<text x="168.3" y="38.2">1M</text>
<text x="254.1" y="40.1">+5V</text>
<text x="279.6" y="39">1</text>
<text x="279.6" y="41.6">2</text>
<text x="4.6" y="45.2">AREF</text>
<text x="19.3" y="46.6">20</text>
<text x="19.3" y="44.1">21</text>
<text x="25.5" y="47.7">AVCC</text>
<text x="25.5" y="45.2">AREF</text>
<text x="60.4" y="47.7">PC1/ADC1/PCINT9</text>
<text x="60.4" y="45.2">PC0/ADC0/PCINT8</text>
<text x="82.6" y="46.6">24</text>
<text x="82.6" y="44.1">23</text>
<text x="94" y="45.2">AD0</text>
<text x="94" y="47.7">AD1</text>
<text x="167.3" y="47.4">2</text>
<text x="178.6" y="47.4">1</text>
<text x="253.1" y="42.7">GND</text>
<text x="253.4" y="45.2">DTR</text>
<text x="255.1" y="47.7">TX</text>
<text x="279.6" y="44.1">3</text>
<text x="279.6" y="46.6">4</text>
<text x="9.6" y="49.5" transform="rotate(-90 9.6 49.5)">VCC</text>
<text x="59.2" y="50.2">PC2/ADC2/PCINT10</text>
<text x="59.4" y="52.8">PC3/ADC3/PCINT11</text>
<text x="82.6" y="51.7">26</text>
<text x="82.6" y="49.2">25</text>
<text x="94" y="50.2">AD2</text>
<text x="94" y="52.8">AD3</text>
<text x="121.9" y="50.5">100nF</text>
<text x="138.4" y="50.5">100nF</text>
<text x="151.1" y="48.7">10K</text>
<text x="170.8" y="53.7">CRISTAL</text>
<text x="232.7" y="50">100nF</text>
<text x="254.9" y="50.2">RX</text>
<text x="279.6" y="49.2">5</text>
<text x="54.3" y="55.4">PC4/ADC4/SDA/PCINT12</text>
<text x="54.5" y="57.9">PC5/ADC5/SCL/PCINT13</text>
<text x="82.6" y="59.3">1</text>
<text x="82.6" y="56.8">28</text>
<text x="82.6" y="54.3">27</text>
<text x="94" y="55.4">AD4</text>
<text x="94" y="57.9">AD5</text>
<text x="283.1" y="54.2">CONN-SIL7</text>
<text x="24" y="64.3">ATMEGA328P</text>
<text x="57.8" y="60.4">PC6/RESET/PCINT14</text>
<text x="94" y="60.4">RESET</text>
<text x="164.9" y="60.9">18p</text>
<text x="190.3" y="60.9">18p</text>
<text x="229.4" y="65.4" transform="rotate(-90 229.4 65.4)">DTR</text>
<text x="15.9" y="71.9">IO10</text>
<text x="35.6" y="71.9">CS</text>
<text x="56.9" y="69.3">AD0</text>
<text x="56.9" y="71.9">AD1</text>
<text x="76.3" y="69.3">IO14</text>
<text x="76.3" y="71.9">IO15</text>
<text x="149.3" y="71.9" transform="rotate(-90 149.3 71.9)">RESET</text>
<text x="15.9" y="76.9">IO12</text>
<text x="16" y="74.4">IO11</text>
<text x="35.6" y="74.4">MOSI</text>
<text x="35.6" y="76.9">MISO</text>
<text x="56.9" y="74.4">AD2</text>
<text x="56.9" y="76.9">AD3</text>
<text x="76.3" y="74.4">IO16</text>
<text x="76.3" y="76.9">IO17</text>
<text x="15.9" y="79.5">IO13</text>
<text x="35.6" y="79.5">SCK</text>
<text x="56.9" y="79.5">AD4</text>
<text x="56.9" y="82">AD5</text>
<text x="76.3" y="79.5">SDA</text>
<text x="76.3" y="82">SCL</text>
<text x="77" y="107" transform="rotate(-90 77 107)">+5V</text>
<text x="174.3" y="107.9">1</text>
<text x="274.4" y="103.8">1</text>
<text x="274.4" y="106.3">2</text>
<text x="367.8" y="104.9">+3.3V</text>
<text x="174.3" y="110.4">2</text>
<text x="174.3" y="112.9">3</text>
<text x="189.5" y="109">+5V</text>
<text x="274.4" y="108.9">3</text>
<text x="274.4" y="111.4">4</text>
<text x="274.4" y="114">5</text>
<text x="14" y="119.3">2</text>
<text x="92.9" y="119">2</text>
<text x="174.3" y="115.5">4</text>
<text x="174.3" y="118">5</text>
<text x="189.5" y="119.1">MOSI</text>
<text x="189.5" y="116.6">MISO</text>
<text x="189.5" y="114">IO6</text>
<text x="231.4" y="116.7">1</text>
<text x="231.4" y="114.2">2</text>
<text x="241.7" y="114.2">1</text>
<text x="241.7" y="116.7">2</text>
<text x="241.7" y="119.3">3</text>
<text x="274.4" y="116.5">6</text>
<text x="274.4" y="119">7</text>
<text x="289.6" y="115.1">MISO</text>
<text x="289.6" y="117.6">IO9</text>
<text x="320.1" y="115.1">CS</text>
<text x="339.1" y="115.1">SCK</text>
<text x="358.2" y="115.1">MOSI</text>
<text x="14" y="121.8">1</text>
<text x="31.6" y="123.1">1A</text>
<text x="58.3" y="124.3">SS24</text>
<text x="97.8" y="120.1">IN+</text>
<text x="107.3" y="120.1">OUT+</text>
<text x="116.9" y="121.3">4</text>
<text x="127.9" y="124.8" transform="rotate(-90 127.9 124.8)">+</text>
<text x="141" y="120.4">+3.3V</text>
<text x="174.3" y="120.6">6</text>
<text x="174.3" y="123.1">7</text>
<text x="189.5" y="121.7">SCK</text>
<text x="189.5" y="124.2">IO3</text>
<text x="223.6" y="121.8">TBLOCK-I2</text>
<text x="245.2" y="124.3">TBLOCK-M3</text>
<text x="274.4" y="121.6">8</text>
<text x="289.6" y="120.1">IO2</text>
<text x="6.2" y="126.9">TBLOCK-M2</text>
<text x="92.9" y="126.7">1</text>
<text x="96.4" y="131.7">CC_BUCK</text>
<text x="97.8" y="127.8">IN-</text>
<text x="107.9" y="127.8">OUT-</text>
<text x="116.9" y="129">3</text>
<text x="166.5" y="128.1">CONN-SIL7</text>
<text x="266.6" y="126.6">TBLOCK-I8</text>
<text x="312.4" y="126.2">3K3</text>
<text x="332.7" y="126.2">3K3</text>
<text x="351.8" y="126.2">3K3</text>
<text x="51.1" y="132.8">1SMB5</text>
<text x="80.3" y="132.8">100nF</text>
<text x="127.9" y="135.6" transform="rotate(-90 127.9 135.6)">-</text>
<text x="132.3" y="132.8">47uF</text>
<text x="312.4" y="144">6K8</text>
<text x="332.7" y="144">6K8</text>
<text x="351.8" y="144">6K8</text>
<text x="21" y="185.9">RPI-SDA</text>
<text x="38.5" y="182.3">1</text>
<text x="38.5" y="184.8">3</text>
<text x="43.5" y="183.4">3.3V</text>
<text x="43.5" y="185.9">GPIO02 (SDA1, I2C)</text>
<text x="96.8" y="183.4">5V</text>
<text x="96.8" y="185.9">5V</text>
<text x="103.2" y="182.3">2</text>
<text x="103.2" y="184.8">4</text>
<text x="113.1" y="185.3">JUMPER</text>
<text x="133.7" y="183.4">+5V</text>
<text x="21.2" y="188.5">RPI-SCL</text>
<text x="38.5" y="187.3">5</text>
<text x="38.5" y="189.9">7</text>
<text x="43.5" y="188.5">GPIO03 (SCL1, I2C)</text>
<text x="43.5" y="191">GPIO04 (GPIO_GCLK)</text>
<text x="84.4" y="191">(TXD0) GPIO14</text>
<text x="94.6" y="188.5">GND</text>
<text x="103.2" y="187.3">6</text>
<text x="103.2" y="189.9">8</text>
<text x="113.3" y="191">RPI-RX</text>
<text x="156.7" y="186.7" transform="rotate(-90 156.7 186.7)">+3.3V</text>
<text x="170.7" y="186.7" transform="rotate(-90 170.7 186.7)">+3.3V</text>
<text x="183.4" y="186.7" transform="rotate(-90 183.4 186.7)">+5V</text>
<text x="196.1" y="186.7" transform="rotate(-90 196.1 186.7)">+5V</text>
<text x="37.4" y="197.5">13</text>
<text x="37.5" y="195">11</text>
<text x="38.5" y="192.4">9</text>
<text x="43.5" y="193.5">GND</text>
<text x="43.5" y="196.1">GPIO17 (GPIO_GEN0)</text>
<text x="77.7" y="196.1">(GPIO_GEN1) GPIO18</text>
<text x="84.2" y="193.5">(RXD0) GPIO15</text>
<text x="103.2" y="192.4">10</text>
<text x="103.2" y="195">12</text>
<text x="103.2" y="197.5">14</text>
<text x="113.3" y="193.5">RPI-TX</text>
<text x="230" y="196.5">5</text>
<text x="37.4" y="200.1">15</text>
<text x="37.4" y="202.6">17</text>
<text x="43.5" y="203.7">3.3V</text>
<text x="43.5" y="198.6">GPIO27 (GPIO_GEN2)</text>
<text x="43.5" y="201.2">GPIO22 (GPIO_GEN3)</text>
<text x="77.7" y="201.2">(GPIO_GEN4) GPIO23</text>
<text x="77.7" y="203.7">(GPIO_GEN5) GPIO24</text>
<text x="94.6" y="198.6">GND</text>
<text x="103.2" y="200.1">16</text>
<text x="103.2" y="202.6">18</text>
<text x="210.6" y="202.7">HV-SDA</text>
<text x="210.8" y="200.1">HV-SCL</text>
<text x="230" y="201.6">3</text>
<text x="230" y="199">4</text>
<text x="284.9" y="200.1">RPI-SDA</text>
<text x="285.1" y="202.7">RPI-SCL</text>
<text x="303.7" y="199">1</text>
<text x="303.7" y="201.6">2</text>
<text x="308.7" y="200.1">TX1-L</text>
<text x="308.7" y="202.7">RX1-L</text>
<text x="326.4" y="202.7">RX1-H</text>
<text x="326.6" y="200.1">TX1-H</text>
<text x="336.6" y="201.3">12</text>
<text x="336.6" y="203.9">11</text>
<text x="348" y="202.7">HV-SDA</text>
<text x="348" y="200.1">HV-SCL</text>
<text x="37.4" y="205.1">19</text>
<text x="37.4" y="207.7">21</text>
<text x="43.5" y="206.2">GPIO10 (SPI_MOSI)</text>
<text x="43.5" y="208.8">GPIO09 (SPI_MISO)</text>
<text x="77.7" y="208.8">(GPIO_GEN6) GPIO25</text>
<text x="94.6" y="206.2">GND</text>
<text x="103.2" y="205.1">20</text>
<text x="103.2" y="207.7">22</text>
<text x="158.5" y="205">4K7</text>
<text x="172.5" y="205">4K7</text>
<text x="185.2" y="205">4K7</text>
<text x="197.9" y="205">4K7</text>
<text x="214.7" y="205.2">+5V</text>
<text x="230" y="206.7">1</text>
<text x="230" y="204.1">2</text>
<text x="288" y="205.2">+3.3V</text>
<text x="303.7" y="204.1">3</text>
<text x="303.7" y="206.7">4</text>
<text x="303.7" y="209.2">5</text>
<text x="308.7" y="205.2">LV</text>
<text x="308.7" y="207.8">GND</text>
<text x="328" y="207.8">GND</text>
<text x="329.8" y="205.2">HV</text>
<text x="336.6" y="206.4">10</text>
<text x="336.6" y="209">9</text>
<text x="348" y="205.2">+5V</text>
<text x="37.4" y="210.2">23</text>
<text x="37.4" y="212.8">25</text>
<text x="37.4" y="215.3">27</text>
<text x="43.5" y="211.3">GPIO11 (SPI_CLK)</text>
<text x="43.5" y="213.9">GND</text>
<text x="78.6" y="211.3">(SPI_CE0_N) GPIO08</text>
<text x="78.6" y="213.9">(SPI_CE1_N) GPIO07</text>
<text x="103.2" y="210.2">24</text>
<text x="103.2" y="212.8">26</text>
<text x="103.2" y="215.3">28</text>
<text x="233.5" y="211.7">CONN-H5</text>
<text x="286.3" y="210.3">RPI-RX</text>
<text x="286.5" y="212.8">RPI-TX</text>
<text x="303.7" y="211.7">6</text>
<text x="308.7" y="210.3">RX2-L</text>
<text x="308.7" y="212.8">TX2-L</text>
<text x="326.4" y="210.3">RX2-H</text>
<text x="326.6" y="212.8">TX2-H</text>
<text x="336.6" y="211.5">8</text>
<text x="336.6" y="214">7</text>
<text x="348" y="212.8">TX</text>
<text x="348" y="210.3">RX</text>
<text x="37.4" y="217.8">29</text>
<text x="37.4" y="220.4">31</text>
<text x="43.5" y="216.4">ID_SD (I2C ID EEPROM)</text>
<text x="43.5" y="218.9">GPIO05</text>
<text x="43.5" y="221.5">GPIO06</text>
<text x="75.7" y="216.4">(I2C ID EEPROM) ID_SC</text>
<text x="91.8" y="221.5">GPIO12</text>
<text x="94.6" y="218.9">GND</text>
<text x="103.2" y="217.8">30</text>
<text x="103.2" y="220.4">32</text>
<text x="113.3" y="221.5">DTR</text>
<text x="293.2" y="219.3">CONVERSOR DE NIVEL LOGICO 3,3-5V BIDIRECIONAL</text>
<text x="37.4" y="222.9">33</text>
<text x="37.4" y="225.5">35</text>
<text x="43.5" y="224">GPIO13</text>
<text x="43.5" y="226.6">GPIO19</text>
<text x="91.8" y="226.6">GPIO16</text>
<text x="94.6" y="224">GND</text>
<text x="103.2" y="222.9">34</text>
<text x="103.2" y="225.5">36</text>
<text x="37.4" y="228">37</text>
<text x="37.4" y="230.5">39</text>
<text x="43.5" y="229.1">GPIO26</text>
<text x="43.5" y="231.6">GND</text>
<text x="91.8" y="229.1">GPIO20</text>
<text x="91.8" y="231.6">GPIO21</text>
<text x="103.2" y="228">38</text>
<text x="103.2" y="230.5">40</text>
<text x="156.7" y="229.3" transform="rotate(-90 156.7 229.3)">RPI-SCL</text>
<text x="170.7" y="229.5" transform="rotate(-90 170.7 229.5)">RPI-SDA</text>
<text x="183.4" y="228.7" transform="rotate(-90 183.4 228.7)">HV-SCL</text>
<text x="196.1" y="228.9" transform="rotate(-90 196.1 228.9)">HV-SDA</text>
<text x="42" y="235.6">RASPBERRY_PI2_CONNECTOR</text>
<text x="42" y="238.1">PACKAGE=</text>
</g>
</svg>
